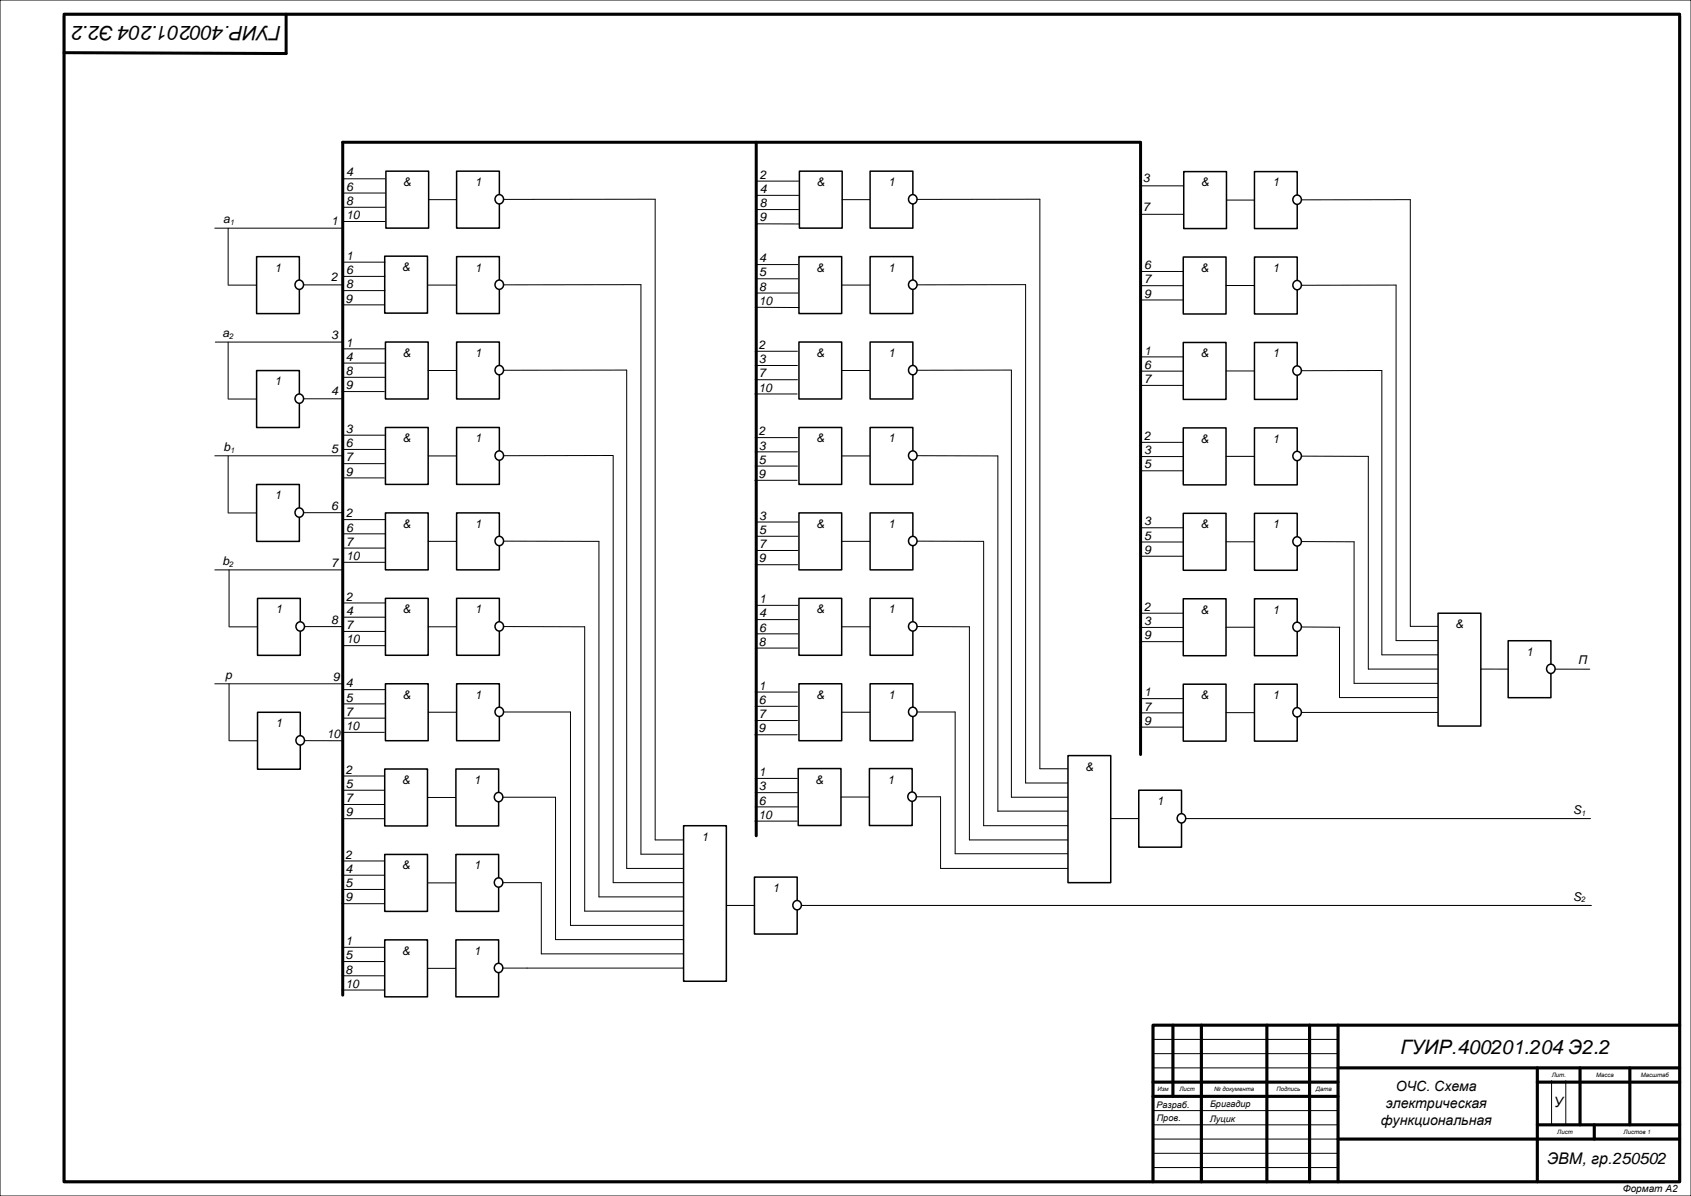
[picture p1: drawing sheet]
<svg xmlns="http://www.w3.org/2000/svg" width="594mm" height="420mm" viewBox="0 0 594 420" stroke-linecap="round" stroke-linejoin="round" font-family="sans-serif">
<path d="M0 0h594v420h-594zM405 365h65M405 370h65M405 375h65M545 379.5v15.5M550 379.5v15.5M405 390h65M405 395h65M405 400h65.1M405 405h65M405 410h65" fill="none" stroke="#000" stroke-width=".35"/>
<g fill="none" stroke="#000" stroke-width="1.1">
<path d="M22.5 5h567.5M22.5 5.5v409.5h567.5v-409.5M100.5 5v13.8l-78-.3M412 360v25M422 360v55M445 360v55M460 360v55M470 360v55M590 360h-185v55M470 375h120M540 375v40M555 375v20"/>
<path d="M572.5 375v20M405 380h65M405 385h65M470 400h120M540 380h50M540 395h50M560 395v5"/>
</g>
<path d="M90.5 210.1h15v20h-15z" fill-rule="evenodd" fill="#fff"/>
<path d="M90.5 210.1h15v20h-15z" fill="none" stroke="#000" stroke-width=".53"/>
<circle cx="105.4" cy="220" r="1.57" fill="#fff"/>
<circle cx="105.4" cy="220" r="1.57" fill="none" stroke="#000" stroke-width=".53"/>
<path d="M90.5 250.1h15v20h-15z" fill-rule="evenodd" fill="#fff"/>
<path d="M90.5 250.1h15v20h-15z" fill="none" stroke="#000" stroke-width=".53"/>
<circle cx="105.4" cy="260" r="1.57" fill="#fff"/>
<circle cx="105.4" cy="260" r="1.57" fill="none" stroke="#000" stroke-width=".53"/>
<path d="M120.4 50v299.5" fill="none" stroke="#000" stroke-width="1.1"/>
<path d="M75.5 80.1h45M75.6 120.1h44.9M75.5 160.1h44.8M75.5 200.1h45M80.5 200.1v20M80.6 220.1h9.9M106.9 220h13.6M75.5 240.1h45M80.5 240.1v20M80.6 260.1h9.9M106.9 260.1h13.6" fill="none" stroke="#000" stroke-width=".35"/>
<path d="M90.1 90.1h15.1v20h-15.1z" fill-rule="evenodd" fill="#fff"/>
<path d="M90.1 90.1h15.1v20h-15.1z" fill="none" stroke="#000" stroke-width=".53"/>
<circle cx="105.1" cy="100" r="1.58" fill="#fff"/>
<circle cx="105.1" cy="100" r="1.58" fill="none" stroke="#000" stroke-width=".53"/>
<path d="M80.1 80.1v20M80.3 100.1h9.8M106.6 100h13.5" fill="none" stroke="#000" stroke-width=".35"/>
<path d="M90.1 130.1h15.1v20h-15.1z" fill-rule="evenodd" fill="#fff"/>
<path d="M90.1 130.1h15.1v20h-15.1z" fill="none" stroke="#000" stroke-width=".53"/>
<circle cx="105.1" cy="140" r="1.57" fill="#fff"/>
<circle cx="105.1" cy="140" r="1.57" fill="none" stroke="#000" stroke-width=".53"/>
<path d="M80.1 120.1v20M80.3 140.1h9.8M106.6 140h13.5" fill="none" stroke="#000" stroke-width=".35"/>
<path d="M90.1 170.1h15.1v20h-15.1z" fill-rule="evenodd" fill="#fff"/>
<path d="M90.1 170.1h15.1v20h-15.1z" fill="none" stroke="#000" stroke-width=".53"/>
<circle cx="105.1" cy="180" r="1.57" fill="#fff"/>
<circle cx="105.1" cy="180" r="1.57" fill="none" stroke="#000" stroke-width=".53"/>
<path d="M80.1 160.1v20M80.3 180.1h9.8M106.6 180h13.5" fill="none" stroke="#000" stroke-width=".35"/>
<path d="M135.5 60.1h15.1v20h-15.1z" fill-rule="evenodd" fill="#fff"/>
<path d="M135.5 60.1h15.1v20h-15.1z" fill="none" stroke="#000" stroke-width=".53"/>
<path d="M150.6 70.1h10.8" fill="none" stroke="#000" stroke-width=".35"/>
<path d="M135.1 90h15.1v20h-15.1z" fill-rule="evenodd" fill="#fff"/>
<path d="M135.1 90h15.1v20h-15.1z" fill="none" stroke="#000" stroke-width=".53"/>
<path d="M120.4 92.1h14.8M120.4 97.1h14.8M120.4 102.1h14.8M150.4 100.1h10.8" fill="none" stroke="#000" stroke-width=".35"/>
<path d="M135.4 120.1h15v20h-15z" fill-rule="evenodd" fill="#fff"/>
<path d="M135.4 120.1h15v20h-15z" fill="none" stroke="#000" stroke-width=".53"/>
<path d="M150.4 130.1h10.8" fill="none" stroke="#000" stroke-width=".35"/>
<path d="M135.4 150.1h15v20h-15z" fill-rule="evenodd" fill="#fff"/>
<path d="M135.4 150.1h15v20h-15z" fill="none" stroke="#000" stroke-width=".53"/>
<path d="M150.4 160.1h10.8" fill="none" stroke="#000" stroke-width=".35"/>
<path d="M135.4 180.1h15v20h-15z" fill-rule="evenodd" fill="#fff"/>
<path d="M135.4 180.1h15v20h-15z" fill="none" stroke="#000" stroke-width=".53"/>
<path d="M150.4 190.1h10.8" fill="none" stroke="#000" stroke-width=".35"/>
<path d="M135.4 210.1h15v20h-15z" fill-rule="evenodd" fill="#fff"/>
<path d="M135.4 210.1h15v20h-15z" fill="none" stroke="#000" stroke-width=".53"/>
<path d="M150.4 220.1h10.8" fill="none" stroke="#000" stroke-width=".35"/>
<path d="M135.4 240.1h15v20h-15z" fill-rule="evenodd" fill="#fff"/>
<path d="M135.4 240.1h15v20h-15z" fill="none" stroke="#000" stroke-width=".53"/>
<path d="M150.4 250.1h10.8" fill="none" stroke="#000" stroke-width=".35"/>
<path d="M160.4 60.1h15v20h-15z" fill-rule="evenodd" fill="#fff"/>
<path d="M160.4 60.1h15v20h-15z" fill="none" stroke="#000" stroke-width=".53"/>
<circle cx="175.3" cy="69.9" r="1.57" fill="#fff"/>
<circle cx="175.3" cy="69.9" r="1.57" fill="none" stroke="#000" stroke-width=".53"/>
<path d="M230.1 70h-53.2" fill="none" stroke="#000" stroke-width=".35"/>
<path d="M160.4 90.1h15v20h-15z" fill-rule="evenodd" fill="#fff"/>
<path d="M160.4 90.1h15v20h-15z" fill="none" stroke="#000" stroke-width=".53"/>
<circle cx="175.3" cy="99.9" r="1.58" fill="#fff"/>
<circle cx="175.3" cy="99.9" r="1.58" fill="none" stroke="#000" stroke-width=".53"/>
<path d="M225.1 100h-48.2" fill="none" stroke="#000" stroke-width=".35"/>
<path d="M160.4 120.1h15v20h-15z" fill-rule="evenodd" fill="#fff"/>
<path d="M160.4 120.1h15v20h-15z" fill="none" stroke="#000" stroke-width=".53"/>
<circle cx="175.3" cy="129.9" r="1.58" fill="#fff"/>
<circle cx="175.3" cy="129.9" r="1.58" fill="none" stroke="#000" stroke-width=".53"/>
<path d="M220.1 130h-43.2" fill="none" stroke="#000" stroke-width=".35"/>
<path d="M160.4 150.1h15v20h-15z" fill-rule="evenodd" fill="#fff"/>
<path d="M160.4 150.1h15v20h-15z" fill="none" stroke="#000" stroke-width=".53"/>
<circle cx="175.3" cy="159.9" r="1.58" fill="#fff"/>
<circle cx="175.3" cy="159.9" r="1.58" fill="none" stroke="#000" stroke-width=".53"/>
<path d="M215.4 160h-38.5" fill="none" stroke="#000" stroke-width=".35"/>
<path d="M160.4 180.1h15v20h-15z" fill-rule="evenodd" fill="#fff"/>
<path d="M160.4 180.1h15v20h-15z" fill="none" stroke="#000" stroke-width=".53"/>
<circle cx="175.3" cy="189.9" r="1.58" fill="#fff"/>
<circle cx="175.3" cy="189.9" r="1.58" fill="none" stroke="#000" stroke-width=".53"/>
<path d="M176.9 190l33.5 .1" fill="none" stroke="#000" stroke-width=".35"/>
<path d="M160.4 210.1h15v20h-15z" fill-rule="evenodd" fill="#fff"/>
<path d="M160.4 210.1h15v20h-15z" fill="none" stroke="#000" stroke-width=".53"/>
<circle cx="175.3" cy="219.9" r="1.57" fill="#fff"/>
<circle cx="175.3" cy="219.9" r="1.57" fill="none" stroke="#000" stroke-width=".53"/>
<path d="M176.9 220l28.5 .1" fill="none" stroke="#000" stroke-width=".35"/>
<path d="M160.4 240.1h15v20h-15z" fill-rule="evenodd" fill="#fff"/>
<path d="M160.4 240.1h15v20h-15z" fill="none" stroke="#000" stroke-width=".53"/>
<circle cx="175.3" cy="249.9" r="1.57" fill="#fff"/>
<circle cx="175.3" cy="249.9" r="1.57" fill="none" stroke="#000" stroke-width=".53"/>
<path d="M230.1 70v225M225.1 100v200M220.1 130v175M215.4 160.1v149.9M210.4 190.1v124.9M205.4 220.1v99.9M176.9 250h23.5v75" fill="none" stroke="#000" stroke-width=".35"/>
<path d="M120.4 50h280.2M265.6 50v243.5" fill="none" stroke="#000" stroke-width="1.1"/>
<path d="M280.8 60.1h15v20h-15z" fill-rule="evenodd" fill="#fff"/>
<path d="M280.8 60.1h15v20h-15z" fill="none" stroke="#000" stroke-width=".53"/>
<path d="M295.8 70.1h10.8" fill="none" stroke="#000" stroke-width=".35"/>
<path d="M280.6 90.1h15.1v20h-15.1z" fill-rule="evenodd" fill="#fff"/>
<path d="M280.6 90.1h15.1v20h-15.1z" fill="none" stroke="#000" stroke-width=".53"/>
<path d="M295.7 100.1h10.8" fill="none" stroke="#000" stroke-width=".35"/>
<path d="M280.6 120.1h15.1v20h-15.1z" fill-rule="evenodd" fill="#fff"/>
<path d="M280.6 120.1h15.1v20h-15.1z" fill="none" stroke="#000" stroke-width=".53"/>
<path d="M295.7 130.1h10.8" fill="none" stroke="#000" stroke-width=".35"/>
<path d="M280.6 150.1h15.1v20h-15.1z" fill-rule="evenodd" fill="#fff"/>
<path d="M280.6 150.1h15.1v20h-15.1z" fill="none" stroke="#000" stroke-width=".53"/>
<path d="M295.7 160.1h10.8" fill="none" stroke="#000" stroke-width=".35"/>
<path d="M280.6 180.1h15.1v20h-15.1z" fill-rule="evenodd" fill="#fff"/>
<path d="M280.6 180.1h15.1v20h-15.1z" fill="none" stroke="#000" stroke-width=".53"/>
<path d="M295.7 190.1h10.8" fill="none" stroke="#000" stroke-width=".35"/>
<path d="M280.6 210.1h15.1v20h-15.1z" fill-rule="evenodd" fill="#fff"/>
<path d="M280.6 210.1h15.1v20h-15.1z" fill="none" stroke="#000" stroke-width=".53"/>
<path d="M295.7 220.1h10.8" fill="none" stroke="#000" stroke-width=".35"/>
<path d="M280.6 240.1h15.1v20h-15.1z" fill-rule="evenodd" fill="#fff"/>
<path d="M280.6 240.1h15.1v20h-15.1z" fill="none" stroke="#000" stroke-width=".53"/>
<path d="M295.7 250.1h10.8" fill="none" stroke="#000" stroke-width=".35"/>
<path d="M305.6 60.1h15.1v20h-15.1z" fill-rule="evenodd" fill="#fff"/>
<path d="M305.6 60.1h15.1v20h-15.1z" fill="none" stroke="#000" stroke-width=".53"/>
<circle cx="320.6" cy="69.9" r="1.57" fill="#fff"/>
<circle cx="320.6" cy="69.9" r="1.57" fill="none" stroke="#000" stroke-width=".53"/>
<path d="M365.3 70h-43.2" fill="none" stroke="#000" stroke-width=".35"/>
<path d="M305.6 90.1h15.1v20h-15.1z" fill-rule="evenodd" fill="#fff"/>
<path d="M305.6 90.1h15.1v20h-15.1z" fill="none" stroke="#000" stroke-width=".53"/>
<circle cx="320.6" cy="99.9" r="1.58" fill="#fff"/>
<circle cx="320.6" cy="99.9" r="1.58" fill="none" stroke="#000" stroke-width=".53"/>
<path d="M360.3 100h-38.2" fill="none" stroke="#000" stroke-width=".35"/>
<path d="M305.6 120.1h15.1v20h-15.1z" fill-rule="evenodd" fill="#fff"/>
<path d="M305.6 120.1h15.1v20h-15.1z" fill="none" stroke="#000" stroke-width=".53"/>
<circle cx="320.6" cy="129.9" r="1.58" fill="#fff"/>
<circle cx="320.6" cy="129.9" r="1.58" fill="none" stroke="#000" stroke-width=".53"/>
<path d="M355.2 130h-33.1" fill="none" stroke="#000" stroke-width=".35"/>
<path d="M305.6 150.1h15.1v20h-15.1z" fill-rule="evenodd" fill="#fff"/>
<path d="M305.6 150.1h15.1v20h-15.1z" fill="none" stroke="#000" stroke-width=".53"/>
<circle cx="320.6" cy="159.9" r="1.58" fill="#fff"/>
<circle cx="320.6" cy="159.9" r="1.58" fill="none" stroke="#000" stroke-width=".53"/>
<path d="M322.1 160l28.4 .1" fill="none" stroke="#000" stroke-width=".35"/>
<path d="M305.6 180.1h15.1v20h-15.1z" fill-rule="evenodd" fill="#fff"/>
<path d="M305.6 180.1h15.1v20h-15.1z" fill="none" stroke="#000" stroke-width=".53"/>
<circle cx="320.6" cy="189.9" r="1.58" fill="#fff"/>
<circle cx="320.6" cy="189.9" r="1.58" fill="none" stroke="#000" stroke-width=".53"/>
<path d="M322.1 190l23.4 .1" fill="none" stroke="#000" stroke-width=".35"/>
<path d="M305.6 210.1h15.1v20h-15.1z" fill-rule="evenodd" fill="#fff"/>
<path d="M305.6 210.1h15.1v20h-15.1z" fill="none" stroke="#000" stroke-width=".53"/>
<circle cx="320.6" cy="219.9" r="1.57" fill="#fff"/>
<circle cx="320.6" cy="219.9" r="1.57" fill="none" stroke="#000" stroke-width=".53"/>
<path d="M322.1 220l18.4 .1" fill="none" stroke="#000" stroke-width=".35"/>
<path d="M305.6 240.1h15.1v20h-15.1z" fill-rule="evenodd" fill="#fff"/>
<path d="M305.6 240.1h15.1v20h-15.1z" fill="none" stroke="#000" stroke-width=".53"/>
<circle cx="320.6" cy="249.9" r="1.57" fill="#fff"/>
<circle cx="320.6" cy="249.9" r="1.57" fill="none" stroke="#000" stroke-width=".53"/>
<path d="M365.3 70v200M360.3 100v175M355.3 130v150M350.5 160.1v124.9M345.5 190.1v99.9M340.5 220.1v74.9M322.1 250h13.4v49.8" fill="none" stroke="#000" stroke-width=".35"/>
<path d="M280.4 269.9h15v20h-15z" fill-rule="evenodd" fill="#fff"/>
<path d="M280.4 269.9h15v20h-15z" fill="none" stroke="#000" stroke-width=".53"/>
<path d="M295.4 279.9h10.8" fill="none" stroke="#000" stroke-width=".35"/>
<path d="M305.4 269.9h15v20h-15z" fill-rule="evenodd" fill="#fff"/>
<path d="M305.4 269.9h15v20h-15z" fill="none" stroke="#000" stroke-width=".53"/>
<circle cx="320.3" cy="279.7" r="1.57" fill="#fff"/>
<circle cx="320.3" cy="279.7" r="1.57" fill="none" stroke="#000" stroke-width=".53"/>
<path d="M321.9 279.8h8.5v25.2" fill="none" stroke="#000" stroke-width=".35"/>
<path d="M400.6 50.1v214.9" fill="none" stroke="#000" stroke-width="1.1"/>
<path d="M415.8 60.3h15v20h-15z" fill-rule="evenodd" fill="#fff"/>
<path d="M415.8 60.3h15v20h-15z" fill="none" stroke="#000" stroke-width=".53"/>
<path d="M400.8 65.3h15M400.8 75.3h15M430.8 70.3h10.8" fill="none" stroke="#000" stroke-width=".35"/>
<path d="M415.6 90.3h15.1v20h-15.1z" fill-rule="evenodd" fill="#fff"/>
<path d="M415.6 90.3h15.1v20h-15.1z" fill="none" stroke="#000" stroke-width=".53"/>
<path d="M400.6 95.3h14.9M400.6 100.3h14.9M400.8 105.3h14.8M430.7 100.3h10.8" fill="none" stroke="#000" stroke-width=".35"/>
<path d="M415.6 120.3h15.1v20h-15.1z" fill-rule="evenodd" fill="#fff"/>
<path d="M415.6 120.3h15.1v20h-15.1z" fill="none" stroke="#000" stroke-width=".53"/>
<path d="M400.6 125.3h14.9M400.6 130.3h14.9M400.8 135.3h14.8M430.7 130.3h10.8" fill="none" stroke="#000" stroke-width=".35"/>
<path d="M415.6 150.3h15.1v20h-15.1z" fill-rule="evenodd" fill="#fff"/>
<path d="M415.6 150.3h15.1v20h-15.1z" fill="none" stroke="#000" stroke-width=".53"/>
<path d="M400.6 155.3h14.9M400.6 160.3h14.9M400.8 165.3h14.8M430.7 160.3h10.8" fill="none" stroke="#000" stroke-width=".35"/>
<path d="M415.6 180.3h15.1v20h-15.1z" fill-rule="evenodd" fill="#fff"/>
<path d="M415.6 180.3h15.1v20h-15.1z" fill="none" stroke="#000" stroke-width=".53"/>
<path d="M400.6 185.3h14.9M400.6 190.3h14.9M400.8 195.3h14.8M430.7 190.3h10.8" fill="none" stroke="#000" stroke-width=".35"/>
<path d="M415.6 210.3h15.1v20h-15.1z" fill-rule="evenodd" fill="#fff"/>
<path d="M415.6 210.3h15.1v20h-15.1z" fill="none" stroke="#000" stroke-width=".53"/>
<path d="M400.6 215.3h14.9M400.6 220.3h14.9M400.8 225.3h14.8M430.7 220.3h10.8" fill="none" stroke="#000" stroke-width=".35"/>
<path d="M415.6 240.3h15.1v20h-15.1z" fill-rule="evenodd" fill="#fff"/>
<path d="M415.6 240.3h15.1v20h-15.1z" fill="none" stroke="#000" stroke-width=".53"/>
<path d="M400.6 245.3h14.9M400.6 250.3h14.9M400.8 255.3h14.8M430.7 250.3h10.8" fill="none" stroke="#000" stroke-width=".35"/>
<path d="M440.6 60.3h15.1v20h-15.1z" fill-rule="evenodd" fill="#fff"/>
<path d="M440.6 60.3h15.1v20h-15.1z" fill="none" stroke="#000" stroke-width=".53"/>
<circle cx="455.6" cy="70.1" r="1.57" fill="#fff"/>
<circle cx="455.6" cy="70.1" r="1.57" fill="none" stroke="#000" stroke-width=".53"/>
<path d="M495.4 70.1l-38.3 .1" fill="none" stroke="#000" stroke-width=".35"/>
<path d="M440.6 90.3h15.1v20h-15.1z" fill-rule="evenodd" fill="#fff"/>
<path d="M440.6 90.3h15.1v20h-15.1z" fill="none" stroke="#000" stroke-width=".53"/>
<circle cx="455.6" cy="100.1" r="1.58" fill="#fff"/>
<circle cx="455.6" cy="100.1" r="1.58" fill="none" stroke="#000" stroke-width=".53"/>
<path d="M490.4 100.1l-33.3 .1" fill="none" stroke="#000" stroke-width=".35"/>
<path d="M440.6 120.3h15.1v20h-15.1z" fill-rule="evenodd" fill="#fff"/>
<path d="M440.6 120.3h15.1v20h-15.1z" fill="none" stroke="#000" stroke-width=".53"/>
<circle cx="455.6" cy="130.1" r="1.58" fill="#fff"/>
<circle cx="455.6" cy="130.1" r="1.58" fill="none" stroke="#000" stroke-width=".53"/>
<path d="M485.4 130.1l-28.3 .1" fill="none" stroke="#000" stroke-width=".35"/>
<path d="M440.6 150.3h15.1v20h-15.1z" fill-rule="evenodd" fill="#fff"/>
<path d="M440.6 150.3h15.1v20h-15.1z" fill="none" stroke="#000" stroke-width=".53"/>
<circle cx="455.6" cy="160.1" r="1.58" fill="#fff"/>
<circle cx="455.6" cy="160.1" r="1.58" fill="none" stroke="#000" stroke-width=".53"/>
<path d="M457.1 160.2l23.5 .1" fill="none" stroke="#000" stroke-width=".35"/>
<path d="M440.6 180.3h15.1v20h-15.1z" fill-rule="evenodd" fill="#fff"/>
<path d="M440.6 180.3h15.1v20h-15.1z" fill="none" stroke="#000" stroke-width=".53"/>
<circle cx="455.6" cy="190.1" r="1.58" fill="#fff"/>
<circle cx="455.6" cy="190.1" r="1.58" fill="none" stroke="#000" stroke-width=".53"/>
<path d="M457.1 190.2l18.5 .1" fill="none" stroke="#000" stroke-width=".35"/>
<path d="M440.6 210.3h15.1v20h-15.1z" fill-rule="evenodd" fill="#fff"/>
<path d="M440.6 210.3h15.1v20h-15.1z" fill="none" stroke="#000" stroke-width=".53"/>
<circle cx="455.6" cy="220.1" r="1.58" fill="#fff"/>
<circle cx="455.6" cy="220.1" r="1.58" fill="none" stroke="#000" stroke-width=".53"/>
<path d="M457.1 220.2l13.5 .1" fill="none" stroke="#000" stroke-width=".35"/>
<path d="M440.6 240.3h15.1v20h-15.1z" fill-rule="evenodd" fill="#fff"/>
<path d="M440.6 240.3h15.1v20h-15.1z" fill="none" stroke="#000" stroke-width=".53"/>
<circle cx="455.6" cy="250.1" r="1.57" fill="#fff"/>
<circle cx="455.6" cy="250.1" r="1.57" fill="none" stroke="#000" stroke-width=".53"/>
<path d="M495.4 70.1v149.9M490.4 100.1v124.9M485.4 130.1v99.9M480.6 160.3v74.7M475.6 190.3v49.7M470.5 220.3v24.7M457.1 250.2h48" fill="none" stroke="#000" stroke-width=".35"/>
<path d="M135.1 270h15.1v20h-15.1z" fill-rule="evenodd" fill="#fff"/>
<path d="M135.1 270h15.1v20h-15.1z" fill="none" stroke="#000" stroke-width=".53"/>
<path d="M150.2 280h10.8" fill="none" stroke="#000" stroke-width=".35"/>
<path d="M160.1 270h15.1v20h-15.1z" fill-rule="evenodd" fill="#fff"/>
<path d="M160.1 270h15.1v20h-15.1z" fill="none" stroke="#000" stroke-width=".53"/>
<circle cx="175.1" cy="279.9" r="1.57" fill="#fff"/>
<circle cx="175.1" cy="279.9" r="1.57" fill="none" stroke="#000" stroke-width=".53"/>
<path d="M176.6 280h18.5v50" fill="none" stroke="#000" stroke-width=".35"/>
<path d="M135.1 300h15.1v20h-15.1z" fill-rule="evenodd" fill="#fff"/>
<path d="M135.1 300h15.1v20h-15.1z" fill="none" stroke="#000" stroke-width=".53"/>
<path d="M150.2 310h10.8" fill="none" stroke="#000" stroke-width=".35"/>
<path d="M160.1 300h15.1v20h-15.1z" fill-rule="evenodd" fill="#fff"/>
<path d="M160.1 300h15.1v20h-15.1z" fill="none" stroke="#000" stroke-width=".53"/>
<circle cx="175.1" cy="309.9" r="1.57" fill="#fff"/>
<circle cx="175.1" cy="309.9" r="1.57" fill="none" stroke="#000" stroke-width=".53"/>
<path d="M176.6 310h13.5v25" fill="none" stroke="#000" stroke-width=".35"/>
<path d="M135.1 330h15.1v20h-15.1z" fill-rule="evenodd" fill="#fff"/>
<path d="M135.1 330h15.1v20h-15.1z" fill="none" stroke="#000" stroke-width=".53"/>
<path d="M150.2 340h10.8" fill="none" stroke="#000" stroke-width=".35"/>
<path d="M160.1 330h15.1v20h-15.1z" fill-rule="evenodd" fill="#fff"/>
<path d="M160.1 330h15.1v20h-15.1z" fill="none" stroke="#000" stroke-width=".53"/>
<circle cx="175.1" cy="339.9" r="1.57" fill="#fff"/>
<circle cx="175.1" cy="339.9" r="1.57" fill="none" stroke="#000" stroke-width=".53"/>
<path d="M225.1 300h15M230.1 295h10M205.4 320h34.7M210.4 315h29.7M215.4 310h24.7M220.1 305h20M176.6 340h63.5M190.1 335h50M195.1 330h45M200.4 325h39.7" fill="none" stroke="#000" stroke-width=".35"/>
<path d="M240.1 290h15v54.6h-15z" fill-rule="evenodd" fill="#fff"/>
<path d="M240.1 290h15v54.6h-15z" fill="none" stroke="#000" stroke-width=".53"/>
<g fill="none" stroke="#000" stroke-width=".35">
<path d="M120.3 77.8h14.8M120.4 62.8h14.8M120.4 67.8h14.8M120.4 72.8h14.8M120.3 107.1h14.8M495.4 220h9.7M490.4 225h14.7M355.3 280h19.8M360.3 275h14.8M365.3 270h9.8M335.5 299.8h39.6M340.5 295h34.6"/>
<path d="M345.5 290h29.6M350.5 284.8h24.6M255.1 318h303.9M330.4 305h44.7"/>
</g>
<path d="M375.1 265.3h15.1v44.7h-15.1z" fill-rule="evenodd" fill="#fff"/>
<path d="M375.1 265.3h15.1v44.7h-15.1z" fill="none" stroke="#000" stroke-width=".53"/>
<path d="M475.6 240h29.5M480.6 235h24.5M485.4 230h19.7M470.5 245h34.6M390.2 287.5h168.5" fill="none" stroke="#000" stroke-width=".35"/>
<path d="M505.1 215.3h15.1v39.7h-15.1z" fill-rule="evenodd" fill="#fff"/>
<path d="M505.1 215.3h15.1v39.7h-15.1z" fill="none" stroke="#000" stroke-width=".53"/>
<g fill="none" stroke="#000" stroke-width=".35">
<path d="M265.5 78.6h15.3M265.6 63.6h14.9M265.6 68.6h14.9M265.6 73.6h14.9M265.4 92.9h14.8M265.4 97.9h14.8M265.3 107.9l15.3 .1M265.4 102.9h14.8M120.1 137.5h14.9M120.3 122.5h14.8M120.3 127.5h14.8M120.3 132.5h14.8"/>
<path d="M265.1 138.3h14.9M265.3 123.3h14.8M265.3 128.3h14.8M265.3 133.3h14.8M120.3 152.8h14.8M120.3 157.8h14.8M265.3 153.7h14.8M265.3 158.7h14.8M120.1 167.8h14.9M120.3 162.8h14.8M265.1 168.7h14.9M265.3 163.7h14.8"/>
<path d="M120.3 197.5h14.8M120.4 182.5h14.8M120.4 187.5h14.8M120.4 192.5h14.8M265.3 198.3h14.8M265.4 183.3h14.8M265.4 188.3h14.8M265.4 193.3h14.8M120.4 211.7h14.8M120.4 216.7h14.8M265.4 212.6h14.8M265.4 217.6h14.8"/>
<path d="M120.3 226.7h14.8M120.4 221.7h14.8M265.3 227.6h14.8M265.4 222.6h14.8M520.2 235h38.2M120.1 257.2h14.9M120.3 242.2h14.8M120.3 247.2h14.8M120.3 252.2h14.8M265.1 258h14.9M265.3 243h14.8M265.3 248h14.8"/>
<path d="M265.3 253h14.8M120.3 272.5h14.8M120.3 277.5h14.8M265.3 273.3h14.8M265.3 278.3h14.8M120.1 287.5h14.9M120.3 282.5h14.8M265.1 288.3h14.9M265.3 283.3h14.8M120 317.3h14.9M120.1 302.3h14.9M120.1 307.3h14.9"/>
<path d="M120.1 312.3h14.9M120.1 332.7h14.9M120.1 337.7h14.9M120 347.7h14.9M120.1 342.7h14.9"/>
</g>
<path d="M265 308h15v20h-15z" fill-rule="evenodd" fill="#fff"/>
<path d="M265 308h15v20h-15z" fill="none" stroke="#000" stroke-width=".53"/>
<circle cx="279.9" cy="317.8" r="1.57" fill="#fff"/>
<circle cx="279.9" cy="317.8" r="1.57" fill="none" stroke="#000" stroke-width=".53"/>
<path d="M400 277.5h15v20h-15z" fill-rule="evenodd" fill="#fff"/>
<path d="M400 277.5h15v20h-15z" fill="none" stroke="#000" stroke-width=".53"/>
<circle cx="414.9" cy="287.3" r="1.57" fill="#fff"/>
<circle cx="414.9" cy="287.3" r="1.57" fill="none" stroke="#000" stroke-width=".53"/>
<path d="M529.8 225h15v20h-15z" fill-rule="evenodd" fill="#fff"/>
<path d="M529.8 225h15v20h-15z" fill="none" stroke="#000" stroke-width=".53"/>
<circle cx="544.7" cy="234.8" r="1.57" fill="#fff"/>
<circle cx="544.7" cy="234.8" r="1.57" fill="none" stroke="#000" stroke-width=".53"/>
<g font-size="7">
<text x="98.7" y="9" transform="rotate(-180 98.7 9)">ГУИР.400201.204 Э2.2</text>
<text x="492" y="370">ГУИР.400201.204 Э2.2</text>
</g>
<text font-size="5.6" x="543.4" y="408.7">ЭВМ, гр.250502</text>
<g font-size="5">
<text x="490.3" y="383.2">ОЧС. Схема</text>
<text x="486.8" y="389.1">электрическая</text>
<text x="545.8" y="388.7">У</text>
<text x="485.1" y="395.1">функциональная</text>
</g>
<g font-size="4.2">
<text x="121.6" y="62">4</text>
<text x="141.7" y="65.3">&amp;</text>
<text x="166.7" y="65.3">1</text>
<text x="266.9" y="62.8">2</text>
<text x="286.9" y="65.3">&amp;</text>
<text x="312" y="65.3">1</text>
<text x="401.4" y="64">3</text>
<text x="421.9" y="65.5">&amp;</text>
<text x="447" y="65.5">1</text>
<text x="121.6" y="67">6</text>
<text x="121.6" y="72">8</text>
<text x="266.9" y="67.8">4</text>
<text x="121.6" y="77">10</text>
<text x="266.8" y="77.8">9</text>
<text x="266.9" y="72.8">8</text>
<text x="401.4" y="74">7</text>
<text x="78.4" y="78.5">a</text>
<text x="116.4" y="79">1</text>
<text x="96.5" y="95.4">1</text>
<text x="121.6" y="91.2">1</text>
<text x="141.2" y="95.2">&amp;</text>
<text x="166.7" y="95.3">1</text>
<text x="266.6" y="92.1">4</text>
<text x="286.8" y="95.3">&amp;</text>
<text x="312" y="95.3">1</text>
<text x="401.9" y="94.5">6</text>
<text x="421.8" y="95.5">&amp;</text>
<text x="447" y="95.5">1</text>
<text x="116.4" y="98.8">2</text>
<text x="121.6" y="96.2">6</text>
<text x="121.6" y="101.2">8</text>
<text x="266.6" y="97.1">5</text>
<text x="401.9" y="99.5">7</text>
<text x="121.4" y="106.2">9</text>
<text x="266.6" y="107.1">10</text>
<text x="266.6" y="102.1">8</text>
<text x="401.9" y="104.5">9</text>
<text x="78.2" y="118.5">a</text>
<text x="116.4" y="119">3</text>
<text x="121.5" y="121.7">1</text>
<text x="141.5" y="125.3">&amp;</text>
<text x="166.7" y="125.3">1</text>
<text x="266.5" y="122.5">2</text>
<text x="286.8" y="125.3">&amp;</text>
<text x="312" y="125.3">1</text>
<text x="401.9" y="124.5">1</text>
<text x="421.8" y="125.5">&amp;</text>
<text x="447" y="125.5">1</text>
<text x="121.5" y="126.7">4</text>
<text x="121.5" y="131.7">8</text>
<text x="266.5" y="127.5">3</text>
<text x="401.9" y="129.5">6</text>
<text x="96.5" y="135.4">1</text>
<text x="121.4" y="136.7">9</text>
<text x="266.4" y="137.5">10</text>
<text x="266.5" y="132.5">7</text>
<text x="401.9" y="134.5">7</text>
<text x="116.4" y="138.8">4</text>
<text x="121.5" y="152">3</text>
<text x="141.5" y="155.3">&amp;</text>
<text x="166.7" y="155.3">1</text>
<text x="266.5" y="152.9">2</text>
<text x="286.8" y="155.3">&amp;</text>
<text x="312" y="155.3">1</text>
<text x="401.9" y="154.5">2</text>
<text x="421.8" y="155.5">&amp;</text>
<text x="447" y="155.5">1</text>
<text x="78.5" y="158.4">b</text>
<text x="116.4" y="159">5</text>
<text x="121.5" y="157">6</text>
<text x="266.5" y="157.9">3</text>
<text x="401.9" y="159.5">3</text>
<text x="121.4" y="167">9</text>
<text x="121.5" y="162">7</text>
<text x="266.4" y="167.9">9</text>
<text x="266.5" y="162.9">5</text>
<text x="401.9" y="164.5">5</text>
<text x="96.5" y="175.4">1</text>
<text x="116.4" y="179">6</text>
<text x="121.6" y="181.7">2</text>
<text x="141.5" y="185.4">&amp;</text>
<text x="166.7" y="185.4">1</text>
<text x="266.6" y="182.5">3</text>
<text x="286.8" y="185.4">&amp;</text>
<text x="312" y="185.4">1</text>
<text x="401.9" y="184.5">3</text>
<text x="421.8" y="185.5">&amp;</text>
<text x="447" y="185.5">1</text>
<text x="121.6" y="186.7">6</text>
<text x="121.6" y="191.7">7</text>
<text x="266.6" y="187.5">5</text>
<text x="401.9" y="189.5">5</text>
<text x="121.6" y="196.7">10</text>
<text x="266.6" y="197.5">9</text>
<text x="266.6" y="192.5">7</text>
<text x="401.9" y="194.5">9</text>
<text x="78.2" y="198.5">b</text>
<text x="116.4" y="199.1">7</text>
<text x="96.8" y="215.4">1</text>
<text x="121.6" y="210.9">2</text>
<text x="121.6" y="215.9">4</text>
<text x="141.5" y="215.3">&amp;</text>
<text x="166.7" y="215.3">1</text>
<text x="266.6" y="211.8">1</text>
<text x="286.8" y="215.3">&amp;</text>
<text x="312" y="215.3">1</text>
<text x="401.9" y="214.5">2</text>
<text x="421.8" y="215.5">&amp;</text>
<text x="447" y="215.5">1</text>
<text x="116.4" y="219">8</text>
<text x="121.6" y="220.9">7</text>
<text x="266.6" y="216.8">4</text>
<text x="266.6" y="221.8">6</text>
<text x="401.9" y="219.5">3</text>
<text x="511.3" y="220.6">&amp;</text>
<text x="121.6" y="225.9">10</text>
<text x="266.6" y="226.8">8</text>
<text x="401.9" y="224.5">9</text>
<text x="536.1" y="230.2">1</text>
<text x="554.5" y="233.3">П</text>
<text x="79.1" y="238.5">p</text>
<text x="116.9" y="239.1">9</text>
<text x="121.5" y="241.4">4</text>
<text x="141.5" y="245.4">&amp;</text>
<text x="166.7" y="245.4">1</text>
<text x="266.5" y="242.2">1</text>
<text x="286.8" y="245.4">&amp;</text>
<text x="312" y="245.4">1</text>
<text x="401.9" y="244.5">1</text>
<text x="421.8" y="245.5">&amp;</text>
<text x="447" y="245.5">1</text>
<text x="121.5" y="246.4">5</text>
<text x="121.5" y="251.4">7</text>
<text x="266.5" y="247.2">6</text>
<text x="401.9" y="249.5">7</text>
<text x="96.8" y="255.4">1</text>
<text x="121.4" y="256.4">10</text>
<text x="266.4" y="257.2">9</text>
<text x="266.5" y="252.2">7</text>
<text x="401.9" y="254.5">9</text>
<text x="114.8" y="259.1">10</text>
<text x="121.5" y="271.7">2</text>
<text x="141.2" y="275.3">&amp;</text>
<text x="166.5" y="275.3">1</text>
<text x="266.5" y="272.5">1</text>
<text x="286.5" y="275.1">&amp;</text>
<text x="311.7" y="275.1">1</text>
<text x="381.3" y="270.6">&amp;</text>
<text x="121.5" y="276.7">5</text>
<text x="121.5" y="281.7">7</text>
<text x="266.5" y="277.5">3</text>
<text x="121.4" y="286.7">9</text>
<text x="266.4" y="287.6">10</text>
<text x="266.5" y="282.6">6</text>
<text x="406.4" y="282.8">1</text>
<text x="552.6" y="285.8">S</text>
<text x="246.5" y="295.2">1</text>
<text x="121.4" y="301.5">2</text>
<text x="141.2" y="305.3">&amp;</text>
<text x="166.5" y="305.3">1</text>
<text x="121.4" y="306.5">4</text>
<text x="121.4" y="311.5">5</text>
<text x="121.3" y="316.5">9</text>
<text x="271.4" y="313.3">1</text>
<text x="552.6" y="316.3">S</text>
<text x="121.4" y="331.9">1</text>
<text x="141.2" y="335.3">&amp;</text>
<text x="166.5" y="335.3">1</text>
<text x="121.4" y="336.9">5</text>
<text x="121.4" y="341.9">8</text>
<text x="121.3" y="346.9">10</text>
</g>
<text font-size="3.5" x="570" y="418.5">Формат А2</text>
<g font-size="3.2">
<text x="406.2" y="389">Разраб.</text>
<text x="425.1" y="388.9">Бригадир</text>
<text x="406.3" y="393.5">Пров.</text>
<text x="425" y="393.9">Луцик</text>
</g>
<g font-size="2.8">
<text x="80.7" y="79.1">1</text>
<text x="80.6" y="119.1">2</text>
<text x="80.9" y="159">1</text>
<text x="80.6" y="199.1">2</text>
<text x="555.4" y="286.4">1</text>
<text x="555.4" y="316.9">2</text>
</g>
<g font-size="2.1">
<text x="406.6" y="383.2">Изм</text>
<text x="414.3" y="383.2">Лист</text>
<text x="426.5" y="383.2">№ документа</text>
<text x="448.3" y="383.2">Подпись</text>
<text x="462.2" y="383.2">Дата</text>
<text x="545" y="378.2">Лит.</text>
<text x="560.7" y="378.2">Масса</text>
<text x="576.4" y="378.2">Масштаб</text>
<text x="547" y="398.2">Лист</text>
<text x="570.3" y="398.2">Листов 1</text>
</g>
</svg>
